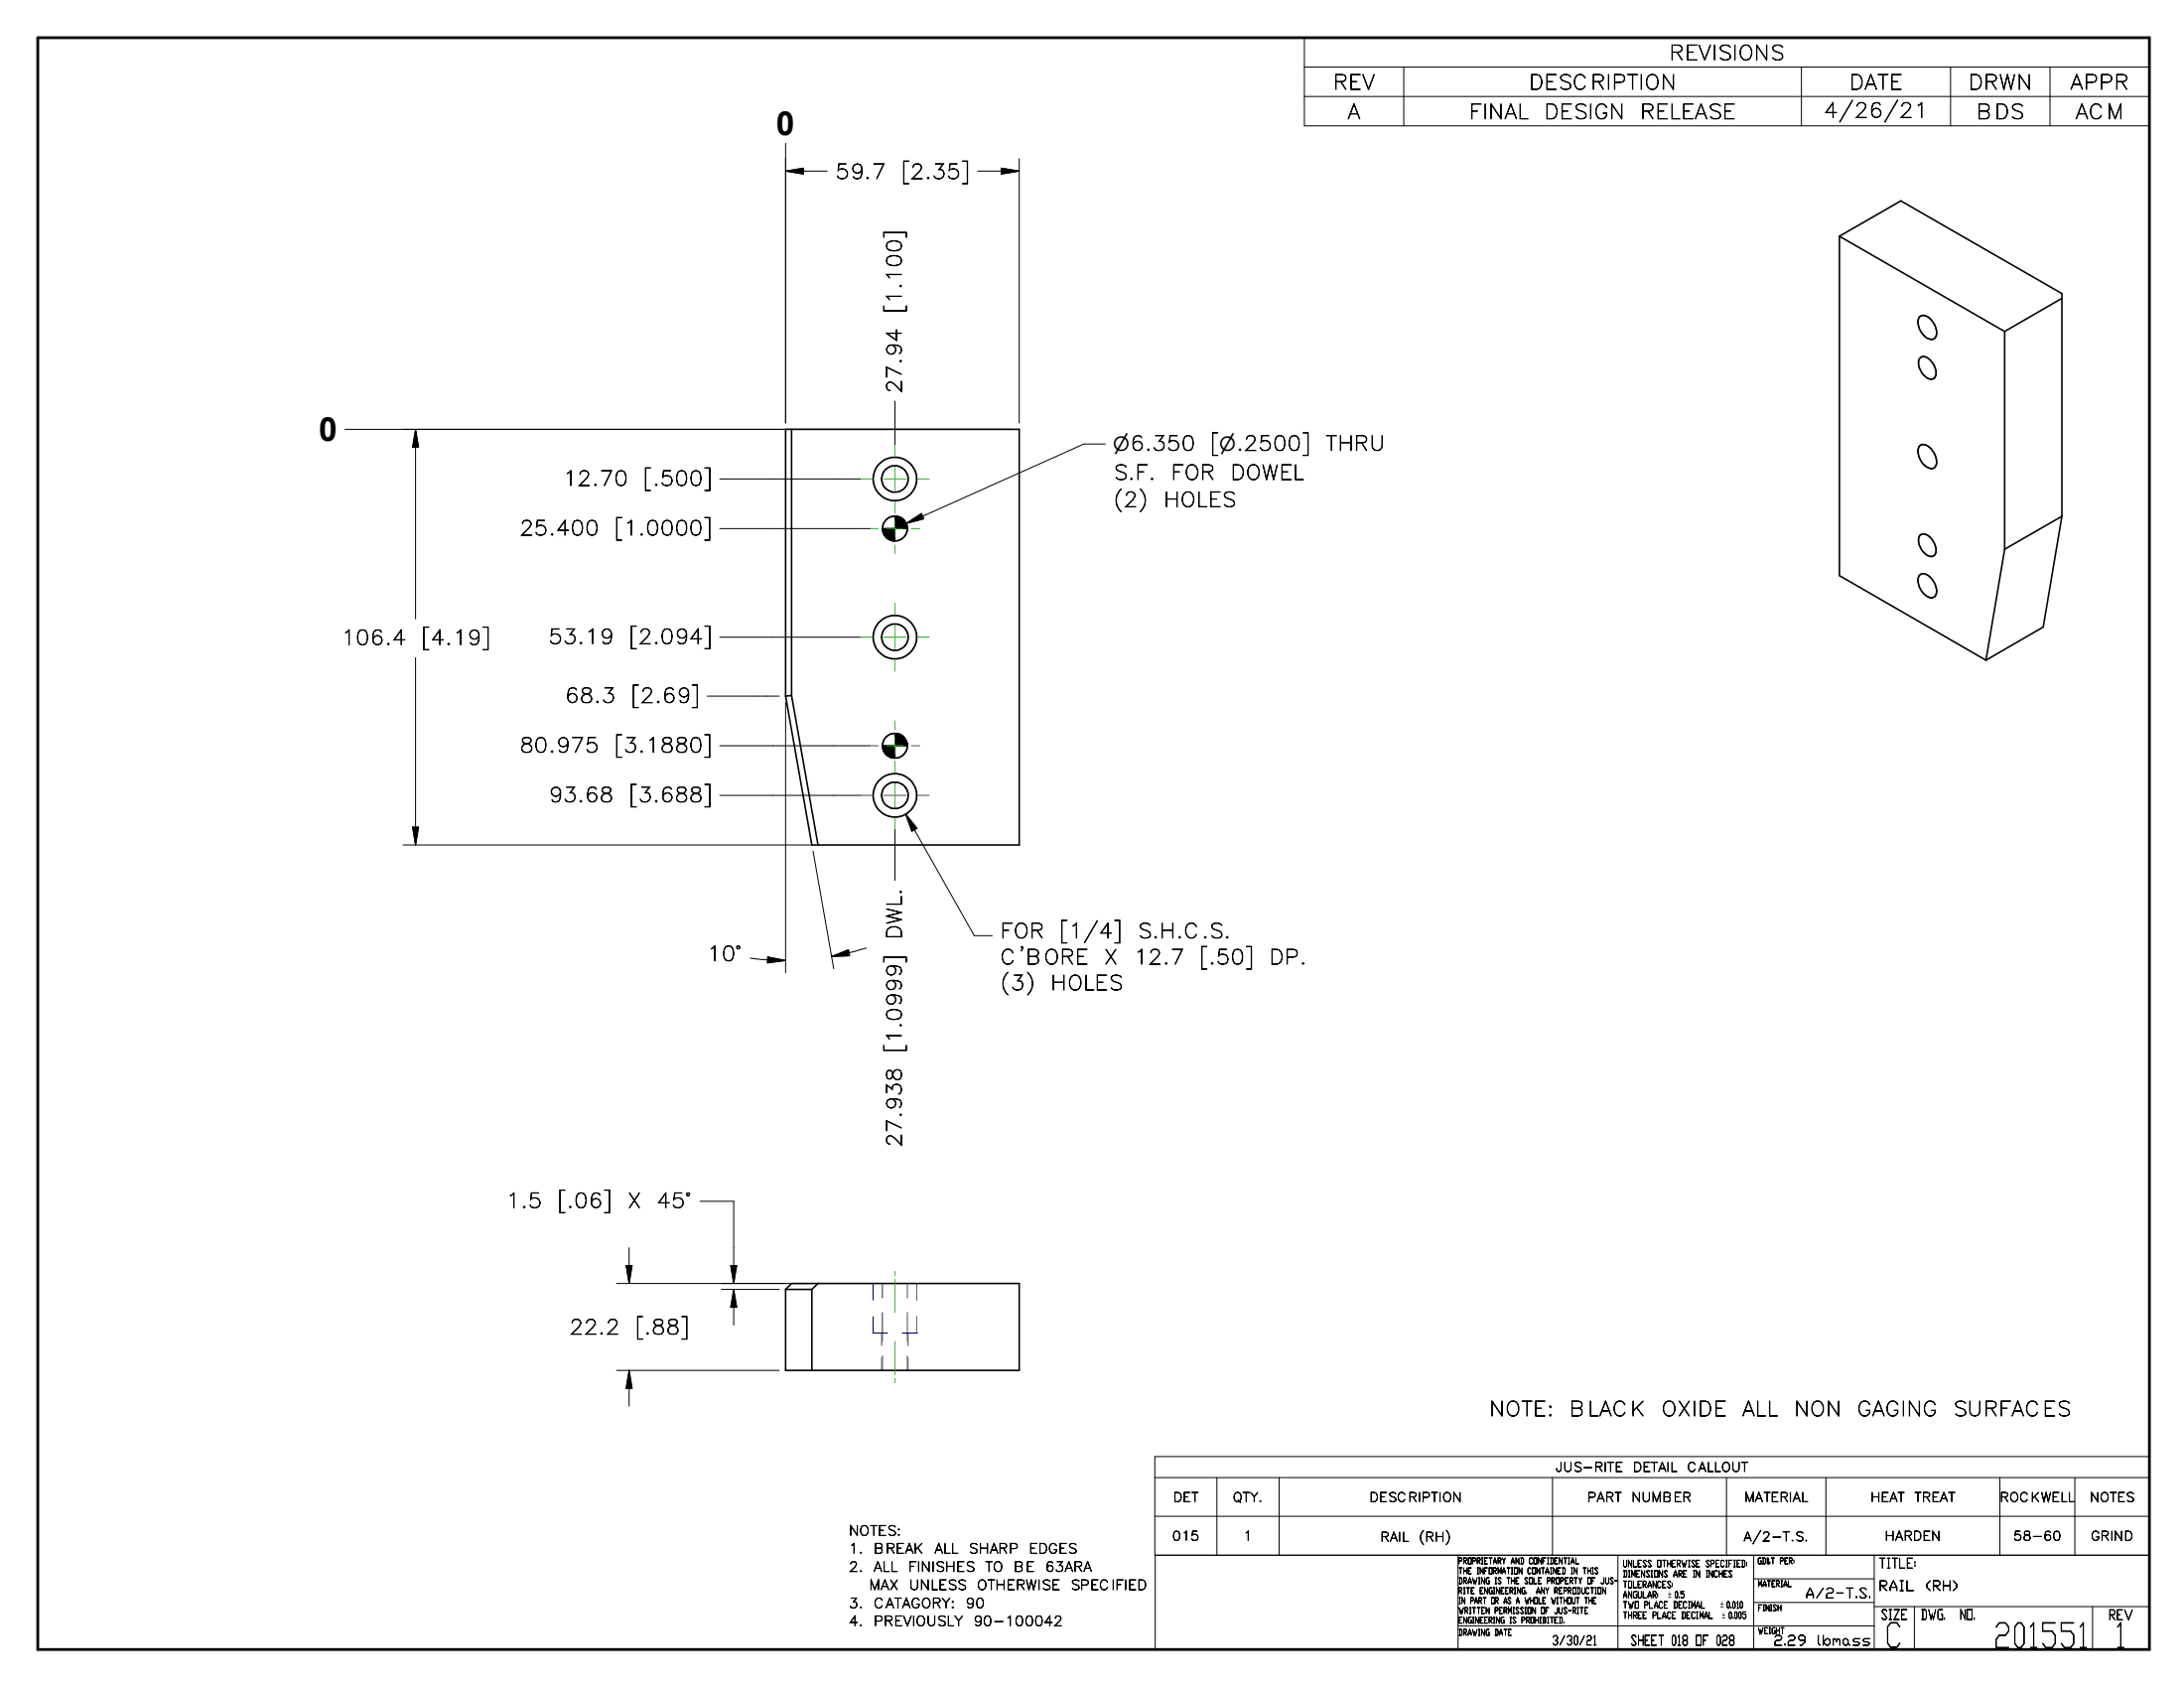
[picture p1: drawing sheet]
<svg xmlns="http://www.w3.org/2000/svg" width="279mm" height="216mm" viewBox="0 0 279 216" stroke-linecap="round" stroke-linejoin="round" font-family="sans-serif">
<g fill="none" stroke="#000" stroke-width=".2">
<path d="M235.3 30.2l7.9-4.5 20.6 11.8v28.5M235.3 30.2l21.2 12.2M235.3 30.2v43.4l18.8 10.8M263.8 38.2l-7.3 4.2M100.5 54.9h29.9v53.2h-26.5l-3.4-19.1zM101.3 54.9v34.1M245.5 40.6a1 1 0 0 1 1.6 .3 2.1 2.1 0 0 1 .5 2.3 1.19 1.19 0 0 1-1.6-.4 2.15 2.15 0 0 1-.5-2.2zM245.5 57.1a1.06 1.06 0 0 1 1.6 .3 2.26 2.26 0 0 1 .5 2.2 .95 .95 0 0 1-1.5-.2 2.21 2.21 0 0 1-.6-2.3zM245.6 45.8a.96 .96 0 0 1 1.5 .4 1.85 1.85 0 0 1 .4 2.1 .96 .96 0 0 1-1.4-.4 1.93 1.93 0 0 1-.5-2.1zM256.5 42.4v27.8M245.5 73.6a.9 .9 0 0 1 1.4 .2 2.15 2.15 0 0 1 .7 2.5 .99 .99 0 0 1-1.5-.3 2.21 2.21 0 0 1-.6-2.4zM245.6 68.5a.91 .91 0 0 1 1.3 .2 2.14 2.14 0 0 1 .6 2.3 .97 .97 0 0 1-1.4-.4 1.9 1.9 0 0 1-.5-2.1z"/>
<path d="M256.5 70.2l-2.4 14.2M263.8 66l-2.4 14.2-7.3 4.2M263.8 66l-7.3 4.2M101.3 89h-.8M101.3 89l3.3 19.1M100.5 164.9l.8-.7h29.1v11.1h-29.9zM100.5 164.9h3.4M103.9 164.9v10.4M104.6 164.2l-.7 .7"/>
<circle cx="114.5" cy="61.3" r="1.69"/>
<circle cx="114.5" cy="61.3" r="2.79"/>
<circle cx="114.5" cy="67.6" r="1.59"/>
<circle cx="114.5" cy="81.5" r="1.69"/>
<circle cx="114.5" cy="81.5" r="2.79"/>
<circle cx="114.5" cy="95.4" r="1.59"/>
<circle cx="114.5" cy="101.7" r="1.69"/>
<circle cx="114.5" cy="101.7" r="2.79"/>
</g>
<g fill="none" stroke="#00f" stroke-width=".13">
<path d="M111.7 168.4v2.1h1.9M111.7 164.2v2.1M112.8 170.5v1.6M112.8 173.7v1.6M112.9 164.2v1.8M112.9 167.9v3.7M112.9 173.4v1.9M115.4 170.5h1.9M116.1 164.2v1.8M116.1 167.9v3.7M116.1 173.4v1.9M116.2 170.5v1.6"/>
<path d="M116.2 173.7v1.6M117.3 170.5h.1M117.3 164.2v2.1M117.3 168.4v2.1"/>
</g>
<g fill="#000" stroke="#000" stroke-width=".13">
<path d="M100.5 21.9l2.3-.4v.8zM128.1 21.5l2.3 .4-2.3 .4zM53.2 54.9l.3 2.3h-.7zM112.9 67.6h1.6l-1.6 .1zM112.9 68l1.6-.4-1.5 .5zM113 68.3l1.5-.7-1.4 .8zM113.2 68.6l1.3-1-1.2 1.1zM114.5 67.6l-.9 1.3h-.1zM114.5 67.6l-.6 1.5-.1-.1zM114.5 67.6l-.3 1.6h-.1zM112.9 67.7l1.6-.1-1.6 .2zM112.9 67.8l1.6-.2-1.6 .4z"/>
<path d="M113 68.1l1.5-.5-1.5 .6zM113 68.2l1.5-.6-1.5 .7zM113.1 68.4l1.4-.8-1.3 .9zM113.2 68.5l1.3-.9-1.3 1zM113.3 68.7l1.2-1.1-1.1 1.2zM114.5 67.6l-1 1.3-.1-.1zM114.5 67.6l-.8 1.4-.1-.1zM114.5 67.6l-.7 1.4h-.1zM114.5 67.6l-.5 1.5h-.1zM114.5 67.6l-.4 1.6-.1-.1zM114.5 67.6l-.1 1.6h-.2zM114.5 67.6v1.6h-.1z"/>
<path d="M114.5 67.6l1.6-.2v.1zM114.5 67.6l1.5-.3 .1 .1zM114.5 67.6l1.5-.6v.2zM114.5 67.6l1.4-.7 .1 .1zM114.5 67.6l1.3-.9 .1 .1zM114.5 67.6l1.2-1 .1 .1zM115.6 66.4l.1 .1-1.2 1.1zM115.5 66.4h.1l-1.1 1.2zM115.3 66.2l.1 .1-.9 1.3zM115.2 66.2h.1l-.8 1.4zM115 66.1h.1l-.6 1.5zM114.8 66.1h.2l-.5 1.5z"/>
<path d="M114.6 66h.1l-.2 1.6zM114.5 66h.1l-.1 1.6zM114.7 66l.1 .1-.3 1.5zM115.1 66.1l.1 .1-.7 1.4zM115.4 66.3l.1 .1-1 1.2zM114.5 67.6l1.2-1.1v.1zM114.5 67.6l1.4-.8v.1zM114.5 67.6l1.5-.4v.1zM114.5 67.6l1.6-.1v.1zM115.9 66.9l2-1.2 .3 .7zM112.9 95.4h1.6l-1.6 .1zM112.9 95.7l1.6-.3-1.5 .4z"/>
<path d="M113 96.1l1.5-.7-1.4 .8zM113.2 96.4l1.3-1-1.2 1.1zM114.5 95.4l-.9 1.3-.1-.1zM114.5 95.4l-.6 1.5-.1-.1zM114.5 95.4l-.3 1.6-.1-.1zM112.9 95.5l1.6-.1-1.6 .2zM112.9 95.6l1.6-.2-1.6 .3zM113 95.8l1.5-.4-1.5 .6zM113 96l1.5-.6-1.5 .7zM113.1 96.2l1.4-.8-1.3 .9zM113.2 96.3l1.3-.9-1.3 1zM113.3 96.5l1.2-1.1-1.1 1.2z"/>
<path d="M114.5 95.4l-1 1.2h-.1zM114.5 95.4l-.8 1.4-.1-.1zM114.5 95.4l-.7 1.4h-.1zM114.5 95.4l-.5 1.5h-.1zM114.5 95.4l-.4 1.5h-.1zM114.5 95.4l-.1 1.6h-.2zM114.5 95.4v1.6h-.1zM114.5 95.4l1.6-.2v.1zM114.5 95.4l1.5-.4 .1 .2zM114.5 95.4l1.5-.6v.1zM114.5 95.4l1.4-.7 .1 .1zM114.5 95.4l1.3-.9 .1 .1z"/>
<path d="M114.5 95.4l1.2-1 .1 .1zM115.6 94.2l.1 .1-1.2 1.1zM115.5 94.1l.1 .1-1.1 1.2zM115.3 94l.1 .1-.9 1.3zM115.2 94h.1l-.8 1.4zM115 93.9h.1l-.6 1.5zM114.8 93.8l.2 .1-.5 1.5zM114.6 93.8h.1l-.2 1.6zM114.5 93.8h.1l-.1 1.6zM114.7 93.8h.1l-.3 1.6zM115.1 93.9l.1 .1-.7 1.4zM115.4 94.1h.1l-1 1.3z"/>
<path d="M114.5 95.4l1.2-1.1v.1zM114.5 95.4l1.4-.8v.1zM114.5 95.4l1.5-.5v.1zM114.5 95.4l1.6-.1v.1zM52.8 105.8h.7l-.3 2.3zM115.9 104.1l1.4 1.8-.6 .4zM98.2 122.4l2.3 .5-2.3 .3zM106.4 122.3l2.1-.8 .2 .7zM80.1 161.9h.8l-.4 2.3zM80.5 175.3l.4 2.3h-.8zM93.5 161.9h.7l-.3 2.3zM93.9 164.9l.3 2.3h-.7z"/>
</g>
<path d="M4.8 4.8h270.2v206.2h-270.2z" fill="none" stroke="#000" stroke-width=".36"/>
<g fill="none" stroke="#000" stroke-width=".13">
<path d="M100.5 18.3v35.8M166.9 4.8h108.1v11.3h-108.1zM166.9 8.6h108.1M166.9 12.3h108.1M179.6 8.6v7.5M230.5 8.6v7.5M249.5 8.6v7.5M262.3 8.6v7.5M100.5 21.9h5.3M100.5 21.9l2.3-.4v.8zM125.1 21.9h5.3M128.1 21.5l2.3 .4-2.3 .4z"/>
<path d="M130.4 20.3v33.8M44.1 54.9h85.5M53.2 54.9v24.3M53.2 54.9l.3 2.3h-.7zM114.5 51.3v5.6M141.4 56.8h-2.7l-22.8 10.1M92.1 61.3h18M92.1 67.6h19.2M115.9 67a1.54 1.54 0 0 0-1.4-1v3.2l-.6-.1-.7-.5M115.9 67l.2 .6h-3.2a1.42 1.42 0 0 0 .3 1M115.9 66.9l2-1.2 .3 .7zM53.2 84.1v24"/>
<path d="M90.5 89h9.2M92.1 81.5h18M92.1 95.4h19.2M100.5 89.8v34.6M113.2 96.3a1.62 1.62 0 0 0 1.3 .7v-3.2a1.6 1.6 0 0 1 1.6 1.6h-3.2l.1 .6 .2 .4M51.6 108.1h52.2M52.8 105.8h.7l-.3 2.3zM92.1 101.7h18M104 108.9l2.7 15M114.5 106.1v6.5M115.9 104.1l8.7 15.6h2.3M115.9 104.1l1.4 1.8-.6 .4z"/>
<path d="M96 122.5l2.2 .3 2.3 .1M98.2 122.4l2.3 .5-2.3 .3zM106.4 122.3l2.1-.8 .2 .7zM110.8 121.3l-1.4 .4-3 .6M80.5 159.6v4.6M89.6 153.6h4.3v10.6M78.9 164.2h24.9M78.9 175.3h20.8M80.1 161.9h.8l-.4 2.3zM80.5 175.3v4.6M80.5 175.3l.4 2.3h-.8zM92.3 164.9h7.4"/>
<path d="M93.5 161.9h.7l-.3 2.3zM93.9 164.9v4.6M93.9 164.9l.3 2.3h-.7zM147.7 189h127.3M147.7 193.9h127.3M147.8 198.9v12.1h127.2v-24.7h-127.3v12.6h127.3M155.7 189v9.9M163.6 189v9.9M186.5 198.9v12.1M198.6 189v9.9M207 198.9v12.1M220.9 189v9.9"/>
<path d="M224.4 198.9v12.1M233.6 189v9.9M239.8 198.9v12.1M255.8 189v9.9M265.4 189v9.9M186.5 208h53.3M224.4 201.9h15.4M224.4 205h15.4M239.8 205.5h35.2M244.9 205.5v5.5M267.7 205.5v5.5"/>
</g>
<g fill="none" stroke="#23a718" stroke-width=".13">
<path d="M114.5 56.9v1.4M114.5 59.8v2.9M110.1 61.3h1.5M111.3 67.6h1.1M113 61.3h2.9M113.4 67.6h2.1M114.5 64.2v1.4M114.5 66.5v2.2M114.5 69.7v1.1M114.5 77.1v1.5M116.6 67.6h1.1M117.4 61.3h1.5"/>
<path d="M110.1 81.5h1.5M111.3 95.4h1.1M113 81.5h2.9M113.4 95.4h2.1M114.5 80v2.9M114.5 84.4v1.5M114.5 92.2v1.1M114.5 94.3v2.1M114.5 97.4v1.4M116.6 95.4h1.1M117.4 81.5h1.5M110.1 101.7h1.5"/>
<path d="M113 101.7h2.9M114.5 100.3v2.9M114.5 104.7v1.4M117.4 101.7h1.5M114.5 162.6v.5M114.5 163.7v4.2M114.5 171.6v4.2M114.5 176.3v.6"/>
</g>
<g font-size="4.4">
<text x="241.1" y="210.7">C</text>
<text x="255" y="210.7">201551</text>
<text x="270.5" y="210.7">1</text>
</g>
<g font-size="4.2">
<text x="99.3" y="17.3">0</text>
<text x="40.8" y="56.4">0</text>
</g>
<g font-size="2.6">
<text x="170.5" y="11.4">REV</text>
<text x="195.6" y="11.4">DESCRIPTION</text>
<text x="213.5" y="7.7">REVISIONS</text>
<text x="236.6" y="11.4">DATE</text>
<text x="251.8" y="11.4">DRWN</text>
<text x="264.8" y="11.4">APPR</text>
<text x="172.4" y="15.2">A</text>
<text x="187.9" y="15.2">FINAL</text>
<text x="197.5" y="15.2">DESIGN</text>
<text x="209.8" y="15.2">RELEASE</text>
<text x="233.3" y="15">4/26/21</text>
<text x="252.8" y="15.2">BDS</text>
<text x="265.5" y="15.2">ACM</text>
<text x="106.9" y="22.9">59.7</text>
<text x="115.3" y="22.9">[2.35]</text>
<text x="115.3" y="40" transform="rotate(-90 115.3 40)">[1.100]</text>
<text x="115.3" y="50.3" transform="rotate(-90 115.3 50.3)">27.94</text>
<text x="154.9" y="57.6">[n.2500]</text>
<text x="169.6" y="57.6">THRU</text>
<text x="72" y="62.1">12.70</text>
<text x="82.3" y="62.1">[.500]</text>
<text x="142.4" y="61.3">S.F.</text>
<text x="142.4" y="64.8">(2)</text>
<text x="148.8" y="64.8">HOLES</text>
<text x="149.8" y="61.3">FOR</text>
<text x="157.4" y="61.3">DOWEL</text>
<text x="66.5" y="68.5">25.400</text>
<text x="78.6" y="68.5">[1.0000]</text>
<text x="43.6" y="82.5">106.4</text>
<text x="53.9" y="82.5">[4.19]</text>
<text x="70.1" y="82.3">53.19</text>
<text x="80.5" y="82.3">[2.094]</text>
<text x="72.3" y="89.9">68.3</text>
<text x="80.7" y="89.9">[2.69]</text>
<text x="66.5" y="96.2">80.975</text>
<text x="78.6" y="96.2">[3.1880]</text>
<text x="70.1" y="102.6">93.68</text>
<text x="80.5" y="102.6">[3.688]</text>
<text x="127.9" y="120">FOR</text>
<text x="135.6" y="120">[1/4]</text>
<text x="145.5" y="120">S.H.C.S.</text>
<text x="90.4" y="122.9">10°</text>
<text x="115.3" y="120.2" transform="rotate(-90 115.3 120.2)">DWL.</text>
<text x="127.9" y="123.3">C'BORE</text>
<text x="141.2" y="123.3">X</text>
<text x="145" y="123.3">12.7</text>
<text x="153.5" y="123.3">[.50]</text>
<text x="162.4" y="123.3">DP.</text>
<text x="127.9" y="126.6">(3)</text>
<text x="134.4" y="126.6">HOLES</text>
<text x="115.3" y="134.6" transform="rotate(-90 115.3 134.6)">[1.0999]</text>
<text x="115.3" y="146.7" transform="rotate(-90 115.3 146.7)">27.938</text>
<text x="64.7" y="154.5">1.5</text>
<text x="71.3" y="154.5">[.06]</text>
<text x="80.2" y="154.5">X</text>
<text x="84" y="154.5">45°</text>
<text x="72.8" y="170.6">22.2</text>
<text x="81.3" y="170.6">[.88]</text>
<text x="190.5" y="181.1">NOTE:</text>
<text x="200.7" y="181.1">BLACK</text>
<text x="212.5" y="181.1">OXIDE</text>
<text x="222.9" y="181.1">ALL</text>
<text x="229.5" y="181.1">NON</text>
<text x="237.5" y="181.1">GAGING</text>
<text x="249.8" y="181.1">SURFACES</text>
</g>
<text font-size="2.5" x="142.4" y="57.6">n6.350</text>
<g font-size="1.8">
<text x="240.3" y="200.6">TITLE:</text>
<text x="240.3" y="203.4">RAIL</text>
<text x="246.3" y="203.4">(RH)</text>
<text x="230.9" y="204.4">A/2-T.S.</text>
<text x="240.6" y="207.1">SIZE</text>
<text x="245.7" y="207.1">DWG.</text>
<text x="250.7" y="207.1">NO.</text>
<text x="269.7" y="207.2">REV</text>
<text x="208.6" y="210.4">SHEET 018 OF 028</text>
<text x="226.9" y="210.4">2.29</text>
<text x="232.4" y="210.4">lbmass</text>
</g>
<g font-size="1.7">
<text x="108.6" y="196.4">NOTES:</text>
<text x="108.6" y="198.7">1.</text>
<text x="108.6" y="201">2.</text>
<text x="111.2" y="203.3">MAX</text>
<text x="111.8" y="198.7">BREAK</text>
<text x="111.8" y="201">ALL</text>
<text x="116.2" y="201">FINISHES</text>
<text x="116.3" y="203.3">UNLESS</text>
<text x="119.5" y="198.7">ALL</text>
<text x="123.9" y="198.7">SHARP</text>
<text x="125" y="203.3">OTHERWISE</text>
<text x="126" y="201">TO</text>
<text x="129.7" y="201">BE</text>
<text x="131.6" y="198.7">EDGES</text>
<text x="133.7" y="201">63ARA</text>
<text x="136.9" y="203.3">SPECIFIED</text>
<text x="108.6" y="205.7">3.</text>
<text x="108.6" y="207.9">4.</text>
<text x="111.8" y="205.7">CATAGORY:</text>
<text x="111.8" y="207.9">PREVIOUSLY</text>
<text x="123.5" y="205.7">90</text>
<text x="124.5" y="207.9">90-100042</text>
</g>
<g font-size="1.6">
<text x="199" y="188.2">JUS-RITE</text>
<text x="208.9" y="188.2">DETAIL</text>
<text x="215.8" y="188.2">CALLOUT</text>
<text x="149.9" y="197">015</text>
<text x="150.1" y="192.1">DET</text>
<text x="157.7" y="192.1">QTY.</text>
<text x="159.1" y="197">1</text>
<text x="175.2" y="192.1">DESCRIPTION</text>
<text x="176.6" y="197.1">RAIL</text>
<text x="181.5" y="197.1">(RH)</text>
<text x="203" y="192.1">PART</text>
<text x="208.7" y="192.1">NUMBER</text>
<text x="223.1" y="197.1">A/2-T.S.</text>
<text x="223.1" y="192.1">MATERIAL</text>
<text x="239.3" y="192.1">HEAT</text>
<text x="241.1" y="197">HARDEN</text>
<text x="244.9" y="192.1">TREAT</text>
<text x="255.8" y="192.1">ROCKWELL</text>
<text x="257.6" y="197">58-60</text>
<text x="267.3" y="192.1">NOTES</text>
<text x="267.5" y="197">GRIND</text>
<text x="198.5" y="210.4">3/30/21</text>
</g>
<g font-size="1.1">
<text x="207.6" y="200.4">UNLESS OTHERWISE SPECIFIED:</text>
<text x="207.6" y="201.7">DIMENSIONS ARE IN INCHES</text>
<text x="207.6" y="203.1">TOLERANCES:</text>
<text x="207.6" y="204.4">ANGULAR:</text>
<text x="207.6" y="205.7">TWO PLACE DECIMAL</text>
<text x="207.6" y="207">THREE PLACE DECIMAL</text>
<text x="213.4" y="204.3">` 0.5</text>
<text x="220.1" y="205.7">`0.010</text>
<text x="220.3" y="207">` 0.005</text>
</g>
<g font-size="1">
<text x="186.6" y="200">PROPRIETARY AND CONFIDENTIAL</text>
<text x="186.6" y="201.3">THE INFORMATION CONTAINED IN THIS</text>
<text x="186.6" y="202.6">DRAWING IS THE SOLE PROPERTY OF JUS-</text>
<text x="186.6" y="203.8">RITE ENGINEERING.</text>
<text x="196.5" y="203.8">ANY REPRODUCTION</text>
<text x="224.8" y="200">GD&amp;T PER:</text>
<text x="224.9" y="202.9">MATERIAL</text>
<text x="186.6" y="209.2">DRAWING DATE</text>
<text x="186.6" y="206.4">WRITTEN PERMISSION OF JUS-RITE</text>
<text x="186.6" y="207.6">ENGINEERING IS PROHIBITED.</text>
<text x="186.6" y="205.1">IN PART OR AS A WHOLE WITHOUT THE</text>
<text x="224.9" y="209">WEIGHT</text>
<text x="224.9" y="206">FINISH</text>
</g>
</svg>
